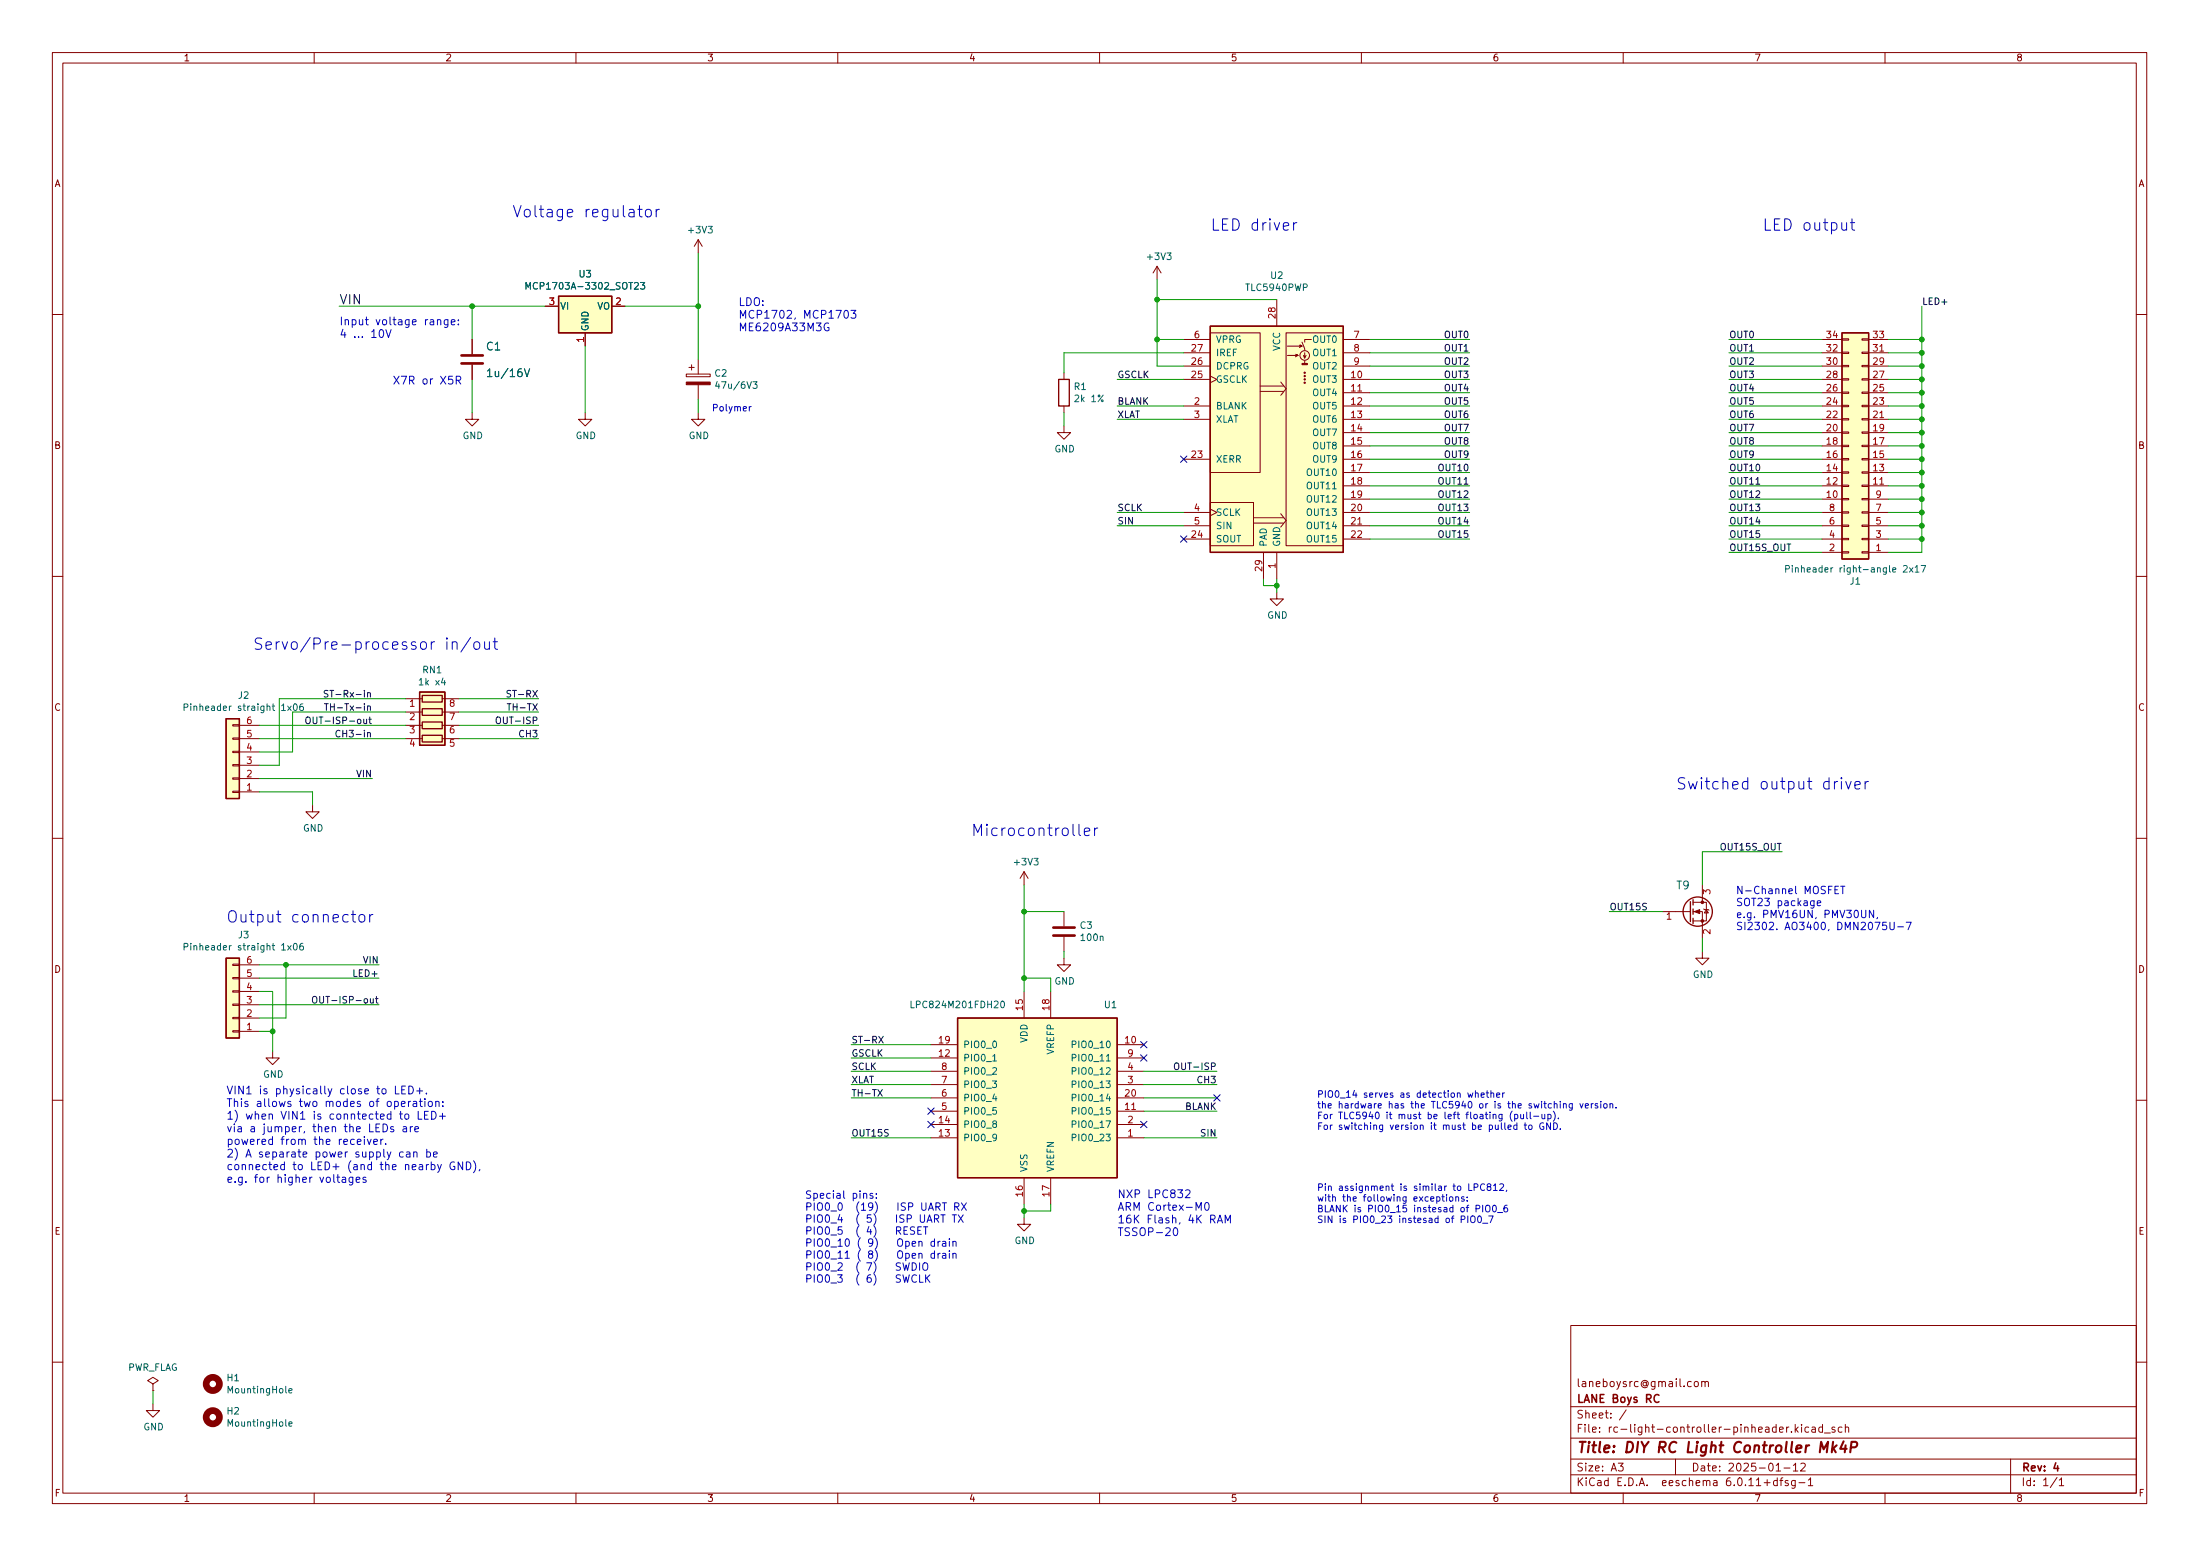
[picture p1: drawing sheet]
<svg xmlns="http://www.w3.org/2000/svg" width="420mm" height="297mm" viewBox="0 0 420 297" stroke-linecap="round" stroke-linejoin="round" font-family="sans-serif">
<g fill="none" stroke="#840000" stroke-width=".19">
<path d="M10 10h400v277h-400zM12 12h396v273h-396zM60 10v2M110 10v2M160 10v2M210 10v2M260 10v2M310 10v2M360 10v2M104.1 58.5h2.6M116.8 58.5h2.6M133.3 45.8l-.7 1.2"/>
<path d="M133.3 45.8v2.5M133.3 45.8l.8 1.2M221 50.8l-.8 1.3M221 50.8v2.6M221 50.8l.7 1.3M243.8 57.2v5.1M10 60h2M90.2 78.8v1.2h1.2l-1.2 1.3-1.3-1.3h1.3M90.2 64.8v2.8M90.2 69.6v2.8M111.8 78.8v1.2h1.2l-1.2 1.3-1.3-1.3h1.3M111.8 63.5v2.6"/>
<path d="M131.1 71.4h4.5v.5h-4.5zM131.6 70.1h1M132.1 69.6v1M133.3 78.8v1.2h1.3l-1.3 1.3-1.2-1.3h1.2M133.3 68.6v2.8M133.3 73.4v2.8M203.2 71.2v1.2M203.2 77.5v1.3M226.1 72.4h5M226.1 77.5h5M226.1 69.9h5M226.1 67.3h5"/>
<path d="M226.1 64.8h5M231.1 63.5h9.6v26.7h-9.6zM231.1 71.8l1.3 .6-1.3 .7M240.7 73.7h4.4M240.7 74.7h4.4M244.6 72.9l1 1.3-1 1.3M245.6 63.5h10.9v40.7h-10.9zM245.9 67.9h2l-.5-.3 .5 .3-.5 .2M245.9 66.1h2.8l-.5-.3 .5 .3-.5 .2M248.7 65.3l.5 1.5M249.2 67.3v1.1l-.3-.5M249.2 68.9v.5"/>
<path d="M249.4 67.9l-.2 .5M250.4 64.8h-1.2v.5M256.5 72.4h5.1M256.5 75h5.1M256.5 77.5h5.1M256.5 69.9h5.1M256.5 67.3h5.1M256.5 64.8h5.1M348 72.4h3.8M348 75h3.8M348 77.5h3.8M348 69.9h3.8"/>
<path d="M348 67.3h3.8M348 64.8h3.8M351.8 64.7h1.3v.2h-1.3zM351.8 67.2h1.3v.3h-1.3zM351.8 69.8h1.3v.2h-1.3zM351.8 72.3h1.3v.3h-1.3zM351.8 74.8h1.3v.3h-1.3zM351.8 77.4h1.3v.2h-1.3zM351.8 79.9h1.3v.3h-1.3zM355.6 64.7h1.3v.2h-1.3zM355.6 67.2h1.3v.3h-1.3zM355.6 69.8h1.3v.2h-1.3z"/>
<path d="M355.6 72.3h1.3v.3h-1.3zM355.6 74.8h1.3v.3h-1.3zM355.6 77.4h1.3v.2h-1.3zM355.6 79.9h1.3v.3h-1.3zM356.9 72.4h3.8M356.9 75h3.8M356.9 77.5h3.8M356.9 69.9h3.8M356.9 67.3h3.8M356.9 64.8h3.8M408 60h2M203.2 81.3v1.3h1.3l-1.3 1.3-1.3-1.3h1.3"/>
<path d="M226.1 80h5M226.1 87.7h5M226.1 97.8h5M231.1 95.9h8.3v8.3h-8.3zM231.1 97.2l1.3 .6-1.3 .7M239.5 98.8h5.6M239.5 99.9h5.6M244.6 98.1l1 1.3-1 1.2M256.5 80h5.1M256.5 82.6h5.1M256.5 85.1h5.1M256.5 87.7h5.1"/>
<path d="M256.5 90.2h5.1M256.5 92.7h5.1M256.5 95.3h5.1M256.5 97.8h5.1M348 80h3.8M348 82.6h3.8M348 85.1h3.8M348 87.7h3.8M348 90.2h3.8M348 92.7h3.8M348 95.3h3.8M348 97.8h3.8"/>
<path d="M351.8 82.5h1.3v.2h-1.3zM351.8 85h1.3v.3h-1.3zM351.8 87.5h1.3v.3h-1.3zM351.8 90.1h1.3v.2h-1.3zM351.8 92.6h1.3v.3h-1.3zM351.8 95.2h1.3v.2h-1.3zM351.8 97.7h1.3v.3h-1.3zM355.6 82.5h1.3v.2h-1.3zM355.6 85h1.3v.3h-1.3zM355.6 87.5h1.3v.3h-1.3zM355.6 90.1h1.3v.2h-1.3zM355.6 92.6h1.3v.3h-1.3z"/>
<path d="M355.6 95.2h1.3v.2h-1.3zM355.6 97.7h1.3v.3h-1.3zM356.9 80h3.8M356.9 82.6h3.8M356.9 85.1h3.8M356.9 87.7h3.8M356.9 90.2h3.8M356.9 92.7h3.8M356.9 95.3h3.8M356.9 97.8h3.8M10 110h2M226.1 100.4h5"/>
<path d="M226.1 102.9h5M241.3 105.4v5.1M243.8 113.1v1.2h1.3l-1.3 1.3-1.2-1.3h1.2M243.8 105.4v5.1M256.5 100.4h5.1M256.5 102.9h5.1M348 100.4h3.8M348 102.9h3.8M348 105.4h3.8M351.8 100.2h1.3v.3h-1.3zM351.8 102.8h1.3v.2h-1.3zM351.8 105.3h1.3v.3h-1.3z"/>
<path d="M355.6 100.2h1.3v.3h-1.3zM355.6 102.8h1.3v.2h-1.3zM355.6 105.3h1.3v.3h-1.3zM356.9 100.4h3.8M356.9 102.9h3.8M356.9 105.4h3.8M408 110h2M44.4 138.3h1.3v.3h-1.3zM45.7 138.5h3.8M77.5 133.4h3.1M77.5 135.9h3.1M77.5 138.5h3.1"/>
<path d="M84.5 133.4h3.1M84.5 135.9h3.1M84.5 138.5h3.1M44.4 140.9h1.3v.2h-1.3zM44.4 143.4h1.3v.3h-1.3zM44.4 146h1.3v.2h-1.3zM44.4 148.5h1.3v.3h-1.3zM44.4 151h1.3v.3h-1.3zM45.7 141h3.8M45.7 151.2h3.8M45.7 148.6h3.8M45.7 146.1h3.8"/>
<path d="M45.7 143.5h3.8M59.7 153.7v1.3h1.3l-1.3 1.2-1.3-1.2h1.3M77.5 141h3.1M84.5 141h3.1M10 160h2M195.6 166.4l-.8 1.3M195.6 166.4v2.5M195.6 166.4l.7 1.3M203.2 174v2.8M203.2 178.9v2.7M317.5 174h5.3M323.3 174h1.8v5.1"/>
<path d="M323.3 172.2h2.6v3.6h-2.6M325.1 168.9v3.3M325.4 173.5l1 .3M325.9 173.6l.4 .7h-.8zM408 160h2M44.4 184.1h1.3v.2h-1.3zM44.4 186.6h1.3v.3h-1.3zM44.4 189.1h1.3v.3h-1.3zM44.4 191.7h1.3v.2h-1.3zM44.4 194.2h1.3v.3h-1.3zM44.4 196.8h1.3v.2h-1.3zM45.7 196.9h3.8"/>
<path d="M45.7 194.3h3.8M45.7 191.8h3.8M45.7 189.3h3.8M45.7 186.7h3.8M45.7 184.2h3.8M177.8 199.4h5.1M195.6 189.3v5M200.7 189.3v5M203.2 182.9v1.3h1.3l-1.3 1.3-1.3-1.3h1.3M213.4 199.4h5M325.1 181.6v1.3h1.3l-1.3 1.3-1.3-1.3h1.3M10 210h2"/>
<path d="M52.1 200.7v1.3h1.2l-1.2 1.2-1.3-1.2h1.3M177.8 217.2h5.1M177.8 212.1h5.1M177.8 202h5.1M177.8 214.7h5.1M177.8 209.6h5.1M177.8 207h5.1M177.8 204.5h5.1M213.4 217.2h5M213.4 212.1h5M213.4 202h5M213.4 214.7h5"/>
<path d="M213.4 209.6h5M213.4 207h5M213.4 204.5h5M408 210h2M195.6 232.4v1.3h1.2l-1.2 1.3-1.3-1.3h1.3M195.6 224.8v5.1M200.7 224.8v5.1M300 253h108v32h-108zM10 260h2M29.2 264.2l1-.6-1-.7-1 .7 1 .6v1.3M29.2 265.5h.1M29.2 268v1.3h1.3l-1.3 1.2-1.3-1.2h1.3"/>
<path d="M300 278.5h108M300 274.5h108M300 268.5h108M305.5 273.3v.1M305.5 272.5v.1M307.6 270.6v.1M307.6 269.8v.1M310.6 269.1l-1.3 2M320 278.5v3M323.7 263.8l.4-.1 .3 .3v.4l-.3 .3-.4-.1-.1-.2zM325 263.9l.2-.2 .4 .1v.9M325 263.7v1"/>
<path d="M325.6 263.9l.3-.2 .3 .1 .1 .9M342.5 279.7l.4-.4v1.5M343 272.8l.4 .6M343.4 272.4l-.5 .6M343.9 279.5l.6-.2 .2 .2 .1 .2-1 1.1h1M344.1 271.9v.2M344.1 272.4v1M345.4 272.5l-.4-.1-.3 .3 .2 .6h.5M346.1 272.5h.5l.1 .9M346.7 272.8h-.5a.29 .29 0 0 0-.2 .3 .29 .29 0 0 0 .2 .3l.5-.1M348.1 272.5l-.5-.1-.2 .3 .1 .6h.6M348.1 271.9v1.5"/>
<path d="M348.4 273.6h1.2M350.4 272.5l-.3-.1-.2 .2v.2l.5 .2v.3h-.5M351.8 272.5l-.4-.1-.3 .3 .1 .6h.6M352.4 272.6l.2-.2 .4 .1 .1 .9M352.4 271.9v1.5M384 278.5v6.5M408 260h2M60 285v2M110 285v2M160 285v2M210 285v2M260 285v2"/>
<path d="M300 281.5h108M310 285v2M327.3 282.7h.6v.9M327.9 283h-.5a.29 .29 0 0 0-.2 .3 .29 .29 0 0 0 .2 .3l.5-.1M340.7 280.2h1.2M342.5 280.8h.9M343.6 283h1.1M345.4 282.5l.4-.4v1.5M345.4 283.6h.8M360 285v2M393.3 282.5l.4-.4v1.5M393.3 283.6h.8"/>
<circle cx="249.2" cy="67.9" r=".91"/>
</g>
<path d="M332.5 275.4a.88 .88 0 0 0-1 0 .88 .88 0 0 0-.3 1 .69 .69 0 0 0 .3 .8 .69 .69 0 0 0 .8-.1M347.5 277.2l.3-2 .5 1.5 .8-1.5-.2 2" fill="none" stroke="#840000" stroke-width=".4"/>
<g fill="#ffffc2" stroke="#ffffc2" stroke-width=".19">
<path d="M80.1 132.1h4.9v10.2h-4.9z"/>
<path d="M106.7 56.6h10.1v6.9h-10.1z"/>
<path d="M43.2 137.2h2.5v15.2h-2.5z"/>
<path d="M231.1 62.3h25.4v43.1h-25.4z"/>
<path d="M182.9 194.3h30.5v30.5h-30.5z"/>
<path d="M351.8 63.5h5.1v43.2h-5.1z"/>
<path d="M43.2 182.9h2.5v15.3h-2.5z"/>
</g>
<g fill="none" stroke="#840000" stroke-width=".25">
<path d="M106.7 56.6h10.1v6.9h-10.1zM202.2 72.4h2v5.1h-2zM231.1 62.3h25.4v43.1h-25.4zM351.8 63.5h5.1v43.2h-5.1zM43.2 137.2h2.5v15.2h-2.5zM80.1 132.1h4.9v10.2h-4.9zM80.6 132.8h3.9v1.2h-3.9zM80.6 135.3h3.9v1.3h-3.9zM80.6 137.8h3.9v1.3h-3.9zM80.6 140.4h3.9v1.2h-3.9zM322.8 172.1v3.8M323.3 171.7v1.1"/>
<path d="M323.3 173.5v1M323.3 175.3v1M43.2 182.9h2.5v15.3h-2.5zM182.9 194.3h30.5v30.5h-30.5z"/>
<circle cx="324.2" cy="174" r="2.79"/>
</g>
<g fill="none" stroke="#a90000" stroke-width=".19">
<path d="M259.3 74.7h.7M359 79.7h.7M359 67h.7M359 92.4h.7M259.3 100.1h.7M78.3 138.7h.8l-.4 .4 .3 .2v.5l-.1 .1-.6-.1M78.4 133.9l.3-.3v1.3M78.4 136.2l.5-.1 .2 .4-.8 .9h.8M85.9 136.1h.9l-.6 1.3M86.2 134.1l-.2-.2 .1-.2 .1-.1h.4l.1 .4-.6 .2-.1 .2 .1 .3 .1 .2 .4-.1 .1-.2v-.2l-.2-.3M86.6 138.7h-.4a.85 .85 0 0 0 0 1.2l.5-.1v-.4l-.2-.3-.4 .1-.1 .2M78.7 141.1l-.3 .9h.8"/>
<path d="M86.7 141.2h-.6l-.1 .6 .2-.1h.4l.1 .2v.4l-.2 .2-.5-.2M318.4 174.6l.4-.4v1.3M325.3 170.6v-.7l.5 .4 .1-.4h.6l.1 .2-.1 .5M326.6 177.5v.8l-.9-.8-.4 .2 .1 .5M216.1 211.8h.8"/>
</g>
<g fill="none" stroke="#840000" stroke-width="1.3">
<circle cx="40.6" cy="264.2" r="1.27"/>
<circle cx="40.6" cy="270.5" r="1.27"/>
</g>
<g fill="none" stroke="#006464" stroke-width=".19">
<path d="M120.1 53.9h.7M121.2 54l.5-.1 .2 .4-.8 .9h.8M122.3 53.9h.8l-.4 .5 .4 .1v.6l-.2 .1-.6-.1M135.2 43.2h.8l-.4 .5 .4 .1v.6l-.2 .1-.6-.1M222.9 48.3h.8l-.5 .5 .4 .1v.5l-.2 .2-.5-.2M248.9 54.9l.6-.1 .1-.2v-.3l-.7-.1v1.3M100.2 70.4l.5 1.5 .5-1.5M142.7 72.9l.4 1.2 .4-1.2M143.8 72.9h.8l-.4 .5 .3 .1v.5l-.2 .1-.5-.1M349.7 108.4v.8M350 108.4l-.3 .2M360.3 108.4v1l-.3 .2h-.3"/>
<path d="M360.3 108.4h-.4l-.2 .2 .1 .6h.5M360.9 108v1l.1 .2M361.5 108.8l.6-.1-.1-.3h-.4l-.1 .2v.6h.5M43.8 134.8v.8M44.2 134.8l-.4 .2M52 134.8h.5M52.2 134.4v1.1l.3 .1M197.5 163.9h.8l-.5 .4 .4 .2v.5l-.2 .1-.5-.1M210.1 178.8l.2-.1 .3 .1 .1 .8M43.8 180.5v.9M44.2 180.5l-.4 .3M52 180.5h.5"/>
<path d="M52.2 180.1v1.1l.3 .2M189.9 191.2l.5-.1 .2 .4-.8 .9h.8M191.2 191.2l.2-.1a.68 .68 0 0 1 .4 .6 .68 .68 0 0 1-.4 .7l-.3-.5zM211.5 198.8l.1-.1a.68 .68 0 0 1 .4 .7 .68 .68 0 0 1-.4 .6 .84 .84 0 0 1-.1-1.2zM189.6 202.5h.7M211.2 216.5h.8l-.4 .5 .4 .1v.6l-.2 .1-.6-.1M211.2 214h.9l-.6 1.2M211.2 206.4h.8l-.4 .4 .4 .2v.5l-.2 .1-.6-.1M211.3 203.9l.5-.1 .2 .4-.8 .9h.8M211.3 201.6l.4-.3v1.2M211.3 202.5h.7M211.6 208.8l-.3 .9h.8"/>
<path d="M212 211.4h-.6l-.1 .6 .2-.1 .4 .1 .1 .2v.4l-.2 .1-.5-.1M54.6 264.6v1.1l.1 .2M54.6 271v1.1l.1 .2M55.2 265.5l.6-.1-.1-.3h-.3l-.2 .1v.7h.5M55.2 271.8l.6-.1-.1-.2-.3-.1-.2 .2v.6h.5"/>
</g>
<path d="M88.1 69.4h4.1M88.1 67.9h4.1M201.2 178.6h4M201.2 177.1h4" fill="none" stroke="#840000" stroke-width=".51"/>
<g fill="#840000" stroke="#840000" stroke-width=".19">
<path d="M248.7 69.4h1v.2h-1z"/>
<path d="M131.1 72.9h4.5v.5h-4.5z"/>
<path d="M323.6 174l1-.4v.8z"/>
<circle cx="249.2" cy="73.1" r=".13"/>
<circle cx="249.2" cy="72.4" r=".13"/>
<circle cx="249.2" cy="71.8" r=".13"/>
<circle cx="249.2" cy="71.2" r=".13"/>
<circle cx="325.1" cy="175.8" r=".25"/>
<circle cx="325.1" cy="172.2" r=".25"/>
</g>
<g fill="none" stroke="#0f0f0f" stroke-width=".19">
<path d="M68.3 137.4l.2-.1 .4 .1v.5l-.1 .2h-.3l-.2-.1zM69.5 137.3v.8h.3l.2-.1M69.6 131.8v.1M69.6 134.3v.2M69.6 132.2v.9M69.6 134.8v.8M70 137.3v.8M70.2 132.3l.2-.1 .3 .1v.8M70.2 134.9l.2-.1h.3v.8M70.2 140l.2-.2 .3 .1v.8M70.2 132.2v.9M70.2 134.8v.8"/>
<path d="M70.2 139.8v.9M70.4 137.3h.5M70.6 136.9v1.1l.3 .1M101.8 134.3l.8 1.3M101.8 131.8l.8 1.3M101.8 137.5h.6l.2-.2-.1-.3-.7-.1v1.2M102.6 134.3l-.8 1.3M102.6 131.8l-.8 1.3M69.6 190.8l.2-.2 .3 .2 .1 .4-.1 .2-.3 .1-.2-.1zM70.7 190.6l.1 .8 .3 .1 .2-.1M71.3 190.6v.9M71.7 190.6h.5"/>
<path d="M71.9 190.2v1.1l.3 .2M167.8 197.8l.9 1.3M168.7 197.8l-.9 1.3M167.7 208l.8 1.3M168.5 208l-.8 1.3M231.4 203.6l.6-.1 .1-.2-.1-.3-.6-.1v1.3"/>
</g>
<g fill="none" stroke="#0000c2" stroke-width=".19">
<path d="M125.3 40v1.4M125.9 40a.55 .55 0 0 0-.6 .4M108.4 40.7l1-.2-.1-.4-.6-.1-.3 .3 .1 1 .2 .1 .6-.1M162.5 59.2h1l-.5 .6 .4 .2v.6l-.2 .1-.7-.1M247.7 42.5a.55 .55 0 0 0-.7 .4M353.4 42.5h.8M353.7 41.8v1.8l.1 .2 .4 .1M69.8 61h.5M70 60.5v1.3l.3 .2M78.8 61.5l.7-.1-.1-.3-.4-.1-.2 .2v.7h.6M87.5 61.9v.1M87.5 61.1v.1"/>
<path d="M143.1 77.6v.9M143.5 77.6l-.4 .3M151.9 60.7l-.1 .3M158.2 61.7a.7 .7 0 0 0-.8 .7 .7 .7 0 0 0 .8 .7l.1-.6h-.3M77.6 122.6l-.5-.1-.3 .3 .1 .3 .7 .2 .1 .2-.1 .3-.2 .2-.6-.2M79.4 122.6l-.5-.1-.3 .3 .1 .3 .7 .2 .1 .2-.1 .3-.2 .2-.6-.2M80.4 122.7a.59 .59 0 0 1 .6-.2 .59 .59 0 0 1 .4 .4v.6a.59 .59 0 0 1-.5 .5 .59 .59 0 0 1-.6-.5zM82.4 122.5v1.5M83 122.5a.55 .55 0 0 0-.6 .4M92.5 122.5l.1 1.3a.59 .59 0 0 0 .9-.1M93.5 122.5v1.5M94.2 122.5h.8"/>
<path d="M94.5 121.8v1.8l.1 .2 .4 .2M206.1 157.4v1.8l.3 .3M207.1 158.8l1-.2-.1-.4-.6-.1-.3 .3 .1 1 .2 .1 .6-.1M209 158.1v1.4M209.7 158.1l-.5 .1-.2 .3M333.8 149.3l-.6-.1-.4 .4v.6l.2 .3 .2 .1 .6-.1M333.8 148.5v2.1M345.2 149.2h.8M345.5 148.5v1.8l.1 .2 .4 .1M356.8 149.2a.55 .55 0 0 0-.6 .4M52.8 174.6h.8M53.1 173.9v1.8l.1 .2 .4 .1"/>
<path d="M70.6 174.6v1.4M71.2 174.6a.55 .55 0 0 0-.6 .4M339.3 177.3v.2M341.6 170.1l.7-.1-.1-.3h-.4l-.2 .2 .1 .6h.5M342.9 169.2v1.2l.2 .2M347.1 172.4l.6-.1v-.3l-.4-.1-.2 .3v.6h.6M349.3 177.4l-.1 .3M364.1 176.1h.9l-.6 1.4M52 217.6l-.4-.1-.3 .3 .2 .6h.5M52 217v1.5M55.5 210.3l-.3-.1-.2 .3v.2l.5 .1v.4h-.5M58.2 216l-.2 .3"/>
<path d="M62.7 207.8l.3 1M63.4 207.8l-.5 1.4-.2 .1M73.7 218.3v.2M74.7 212.7h-.5l-.3 .2 .2 .7h.6M74.7 212.2v1.5M84.6 211.1v.1M84.6 210.3v.2M258.7 208.2l-.3 .9h.8M263.2 211.1l.6-.1v-.3h-.4l-.2 .2 .1 .6h.5M264.1 214.8v1l-.3 .2h-.3M264.1 214.8h-.4l-.3 .2 .2 .6h.5M271.3 214.9l.1-.1h.3l.1 .8"/>
<path d="M278.3 208.8l.2-.2 .3 .1 .1 .8M280 212.7h.4M284.4 214.8h.4l.2 .2-.1 .6h-.5M284.4 214.8v1.2M285.5 210.3v.1M285.5 210.7v.8M286.6 210.7h-.3l-.2 .2v.1l.5 .2v.3h-.5M287.9 210.7h.5M288.1 210.3v1l.3 .2M288.8 212.1a1.46 1.46 0 0 0 0 2M291.1 214.8h.5M291.3 214.3v1.1l.3 .2"/>
<path d="M292.1 214.8h.3l.2 .2v.4l-.2 .2h-.3l-.2-.2zM292.5 210.7h-.3l-.2 .2 .1 .1 .4 .2v.3h-.5M294.8 214.4a.59 .59 0 0 0-.8 .6 .59 .59 0 0 0 .8 .6v-.5h-.2M296.7 212.1a1.46 1.46 0 0 1 0 2M297.6 213.5v.1M301.7 210.7l.3 .8 .3-.8M54.3 222.4l-.4-.1-.3 .3 .1 .6h.6M54.3 221.8v1.5M57.9 220.4l.7-.1-.1-.3-.4-.1-.2 .2 .1 .7h.5M59.6 224.7l-.3 .1-.1 .2M69.9 224.8l-.4-.1-.2 .2 .1 .2 .5 .2v.3h-.6M161.1 227.3v1.3l.2 .2"/>
<path d="M161.4 239.2l.4-.4v1.4M161.5 236.6l.2-.1a.76 .76 0 0 1 .5 .7 .76 .76 0 0 1-.5 .7l-.2-.1-.1-.4zM167.4 228.6v.2M167.4 227.9v.1M175.8 231.9v1.2l.2 .2h.4l.2-.2v-1.2M224.2 234.5l.2-.1a.8 .8 0 0 1 .5 .7 .8 .8 0 0 1-.5 .8l-.2-.2-.1-.4zM225.4 233.4l-.2 .3M230.2 229.7l.2-.1a.8 .8 0 0 1 .5 .7 .8 .8 0 0 1-.5 .8l-.2-.2-.1-.4zM264.7 226.5l.2-.1 .3 .1 .1 .8M265.7 226.4h.5M265.9 226v1.1l.3 .2M268.5 228.5v1l-.2 .2h-.3"/>
<path d="M268.5 228.5h-.3l-.3 .2 .1 .5h.5M274.6 232.6l-.3-.1-.3 .3 .2 .5h.4M274.6 232.1v1.3M276.3 226.4l-.4 .3M277.5 230.6l-.4-.1-.2 .2 .1 .6h.5M277.5 230.1v1.3M279.6 228.5h-.3l-.2 .1 .1 .2 .4 .1v.3h-.5M280.2 229.2v.1M280.2 228.5v.1M161.4 240.2h.8"/>
</g>
<g fill="none" stroke="#009600" stroke-width=".19">
<path d="M64.8 58.5h39.3M90.2 58.5v6.3M119.4 58.5h13.9M133.3 48.3v20.3M221 53.4v16.5h5.1M221 57.2h22.8M367 58.5v46.9h-6.3M90.2 72.4v6.4M111.8 66.1v12.7M133.3 76.2v2.6M203.2 78.8v2.5M213.4 77.5h12.7"/>
<path d="M213.4 72.4h12.7M221 64.8h5.1M226.1 67.3h-22.9v3.9M261.6 69.9h19.1M261.6 77.5h19.1M261.6 67.3h19.1M261.6 64.8h19.1M261.6 72.4h19.1M261.6 75h19.1M330.2 69.9h17.8M330.2 77.5h17.8M330.2 67.3h17.8"/>
<path d="M330.2 64.8h17.8M330.2 72.4h17.8M330.2 75h17.8M360.7 69.9h6.3M360.7 77.5h6.3M360.7 67.3h6.3M360.7 64.8h6.3M360.7 72.4h6.3M360.7 75h6.3M213.4 80h12.7M213.4 97.8h12.7M261.6 87.7h19.1"/>
<path d="M261.6 85.1h19.1M261.6 80h19.1M261.6 82.6h19.1M261.6 95.3h19.1M261.6 90.2h19.1M261.6 92.7h19.1M261.6 97.8h19.1M330.2 87.7h17.8M330.2 85.1h17.8M330.2 80h17.8M330.2 82.6h17.8M330.2 95.3h17.8"/>
<path d="M330.2 90.2h17.8M330.2 92.7h17.8M330.2 97.8h17.8M360.7 87.7h6.3M360.7 85.1h6.3M360.7 80h6.3M360.7 82.6h6.3M360.7 95.3h6.3M360.7 90.2h6.3M360.7 92.7h6.3M360.7 97.8h6.3M213.4 100.4h12.7"/>
<path d="M241.3 110.5v1.3h2.5M243.8 110.5v2.6M261.6 102.9h19.1M261.6 100.4h19.1M330.2 105.4h17.8M330.2 102.9h17.8M330.2 100.4h17.8M360.7 102.9h6.3M360.7 100.4h6.3M49.5 138.5h28M77.5 133.4h-24.2v12.7h-3.8M77.5 135.9h-21.6v7.6h-6.4"/>
<path d="M87.6 133.4h15.3M87.6 135.9h15.3M87.6 138.5h15.3M49.5 151.2h10.2v2.5M49.5 141h28M49.5 148.6h21.6M87.6 141h15.3M195.6 174h7.6M195.6 168.9v20.4M307.3 174h10.2M325.1 179.1v2.5M340.4 162.6h-15.3v6.3"/>
<path d="M49.5 186.7h22.9M49.5 191.8h22.9M49.5 189.3h2.6v11.4M49.5 196.9h2.6M49.5 184.2h22.9M54.6 184.2v10.1h-5.1M162.6 199.4h15.2M195.6 186.7h5.1v2.6M203.2 181.6v1.3M162.6 207h15.2M162.6 204.5h15.2M162.6 209.6h15.2"/>
<path d="M162.6 217.2h15.2M162.6 202h15.2M218.4 207h14M218.4 204.5h14M218.4 209.6h14M218.4 217.2h14M218.4 212.1h14M195.6 229.9v2.5M200.7 229.9v1.3h-5.1M29.2 265.5v2.5"/>
</g>
<g fill="none" stroke="#000084" stroke-width=".19">
<path d="M225.5 87.1l1.2 1.2M226.7 87.1l-1.2 1.2M225.5 102.3l1.2 1.2M226.7 102.3l-1.2 1.2M217.8 198.8l1.2 1.2M219 198.8l-1.2 1.2M177.2 211.5l1.2 1.2M177.2 214.1l1.2 1.2M178.4 211.5l-1.2 1.2M178.4 214.1l-1.2 1.2M217.8 201.4l1.2 1.2M217.8 214.1l1.2 1.2"/>
<path d="M219 201.4l-1.2 1.2M219 214.1l-1.2 1.2M231.8 209l1.2 1.2M233 209l-1.2 1.2"/>
</g>
<g fill="#009600" stroke="#009600" stroke-width=".19">
<circle cx="52.1" cy="196.9" r=".46"/>
<circle cx="54.6" cy="184.2" r=".46"/>
<circle cx="90.2" cy="58.5" r=".46"/>
<circle cx="133.3" cy="58.5" r=".46"/>
<circle cx="195.6" cy="231.2" r=".46"/>
<circle cx="195.6" cy="174" r=".46"/>
<circle cx="195.6" cy="186.7" r=".46"/>
<circle cx="367" cy="97.8" r=".46"/>
<circle cx="367" cy="102.9" r=".46"/>
<circle cx="367" cy="100.4" r=".46"/>
<circle cx="367" cy="95.3" r=".46"/>
<circle cx="367" cy="92.7" r=".46"/>
<circle cx="243.8" cy="111.8" r=".46"/>
<circle cx="367" cy="82.6" r=".46"/>
<circle cx="367" cy="80" r=".46"/>
<circle cx="367" cy="87.7" r=".46"/>
<circle cx="367" cy="85.1" r=".46"/>
<circle cx="367" cy="90.2" r=".46"/>
<circle cx="367" cy="69.9" r=".46"/>
<circle cx="367" cy="72.4" r=".46"/>
<circle cx="367" cy="75" r=".46"/>
<circle cx="367" cy="77.5" r=".46"/>
<circle cx="367" cy="67.3" r=".46"/>
<circle cx="367" cy="64.8" r=".46"/>
<circle cx="221" cy="64.8" r=".46"/>
<circle cx="221" cy="57.2" r=".46"/>
</g>
<g font-size="3" fill="#0000c2">
<text x="97.8" y="41.5">Voltage</text>
<text x="111.5" y="41.5">regulator</text>
<text x="231.1" y="44">LED driver</text>
<text x="336.5" y="44">LED output</text>
<text x="48.3" y="124.1">Servo/Pre-processor</text>
<text x="84.9" y="124.1">in/out</text>
<text x="320" y="150.7">Switched</text>
<text x="336" y="150.7">output</text>
<text x="348.1" y="150.7">driver</text>
<text x="185.4" y="159.6">Microcontroller</text>
<text x="43.2" y="176.1">Output</text>
<text x="55.6" y="176.1">connector</text>
</g>
<g font-size="2.8" fill="#840000">
<text x="301" y="277.9">Title:</text>
<text x="310.2" y="277.9">DIY RC Light</text>
<text x="332" y="277.9">Controller</text>
<text x="348.8" y="277.9">Mk4P</text>
</g>
<text font-size="2.5" fill="#0f0f0f" x="64.8" y="58.1">VIN</text>
<g font-size="2.1" fill="#0000c2">
<text x="141" y="58.4">LDO:</text>
<text x="64.8" y="62.1">Input</text>
<text x="64.8" y="64.5">4</text>
<text x="67.5" y="64.5">...</text>
<text x="70.9" y="64.5">10V</text>
<text x="71.7" y="62.1">voltage</text>
<text x="81.1" y="62.1">range:</text>
<text x="141" y="60.8">MCP1702,</text>
<text x="141" y="63.2">ME6209A33M3G</text>
<text x="153.4" y="60.8">MCP1703</text>
<text x="74.9" y="73.4">X7R</text>
<text x="80.6" y="73.4">or</text>
<text x="84.2" y="73.4">X5R</text>
<text x="43.2" y="208.9">VIN1</text>
<text x="49.5" y="208.9">is</text>
<text x="52.7" y="208.9">physically</text>
<text x="65.1" y="208.9">close</text>
<text x="72.3" y="208.9">to</text>
<text x="75.8" y="208.9">LED+.</text>
<text x="43.2" y="211.3">This</text>
<text x="43.2" y="213.7">1)</text>
<text x="46.9" y="213.7">when</text>
<text x="48.9" y="211.3">allows</text>
<text x="53.8" y="213.7">VIN1</text>
<text x="57.3" y="211.3">two</text>
<text x="60.1" y="213.7">is</text>
<text x="62.3" y="211.3">modes</text>
<text x="63.3" y="213.7">conntected</text>
<text x="70.8" y="211.3">of</text>
<text x="74.3" y="211.3">operation:</text>
<text x="76.8" y="213.7">to</text>
<text x="80.3" y="213.7">LED+</text>
<text x="43.2" y="216.1">via</text>
<text x="43.2" y="218.6">powered</text>
<text x="43.2" y="221">2)</text>
<text x="46.9" y="221">A separate</text>
<text x="47.7" y="216.1">a</text>
<text x="50.3" y="216.1">jumper,</text>
<text x="53.6" y="218.6">from</text>
<text x="60" y="216.1">then</text>
<text x="60" y="218.6">the</text>
<text x="60.4" y="221">power</text>
<text x="64.8" y="218.6">receiver.</text>
<text x="66.1" y="216.1">the</text>
<text x="68.2" y="221">supply</text>
<text x="70.9" y="216.1">LEDs</text>
<text x="76.7" y="221">can</text>
<text x="77.5" y="216.1">are</text>
<text x="82" y="221">be</text>
<text x="43.2" y="223.4">connected</text>
<text x="43.2" y="225.8">e.g.</text>
<text x="48.5" y="225.8">for</text>
<text x="53" y="225.8">higher</text>
<text x="55.9" y="223.4">to</text>
<text x="59.4" y="223.4">LED+</text>
<text x="61.3" y="225.8">voltages</text>
<text x="66.6" y="223.4">(and</text>
<text x="73" y="223.4">the</text>
<text x="77.8" y="223.4">nearby</text>
<text x="86.5" y="223.4">GND),</text>
<text x="213.4" y="228.7">NXP</text>
<text x="213.4" y="231.1">ARM Cortex-M0</text>
<text x="213.4" y="233.5">16K</text>
<text x="219" y="233.5">Flash,</text>
<text x="219.1" y="228.7">LPC832</text>
<text x="227" y="233.5">4K</text>
<text x="231.2" y="233.5">RAM</text>
<text x="213.4" y="235.9">TSSOP-20</text>
</g>
<g font-size="2.1" fill="#006464">
<text x="92.7" y="67.3">C1</text>
<text x="92.7" y="72.4">1u/16V</text>
<text x="320.1" y="170.2">T9</text>
</g>
<g font-size="2.1" fill="#840000">
<text x="301" y="268.2">LANE Boys</text>
<text x="301" y="265.2">laneboysrc@gmail.com</text>
<text x="314.5" y="268.2">RC</text>
<text x="301" y="273.9">File:</text>
<text x="301" y="271.2">Sheet:</text>
<text x="307.4" y="273.9">rc-light-controller-pinheader.kicad_sch</text>
<text x="301" y="281.3">Size:</text>
<text x="307.6" y="281.3">A3</text>
<text x="323" y="281.3">Date:</text>
<text x="330" y="281.3">2025-01-12</text>
<text x="386" y="281.3">Rev:</text>
<text x="392.1" y="281.3">4</text>
<text x="301" y="284.1">KiCad</text>
<text x="308.7" y="284.1">E.D.A.</text>
<text x="317.6" y="284.1">eeschema</text>
<text x="330" y="284.1">6.0.11+dfsg-1</text>
<text x="386" y="284.1">Id:</text>
<text x="390.1" y="284.1">1/1</text>
</g>
<g font-size="2" fill="#0000c2">
<text x="331.5" y="170.7">N-Channel</text>
<text x="331.5" y="173">SOT23</text>
<text x="339.3" y="173">package</text>
<text x="344.5" y="170.7">MOSFET</text>
<text x="331.5" y="175.3">e.g.</text>
<text x="331.5" y="177.5">SI2302.</text>
<text x="336.6" y="175.3">PMV16UN,</text>
<text x="340.8" y="177.5">AO3400,</text>
<text x="348.4" y="175.3">PMV30UN,</text>
<text x="350.9" y="177.5">DMN2075U-7</text>
<text x="153.7" y="228.8">Special</text>
<text x="153.7" y="231.1">PIO0_0</text>
<text x="153.7" y="233.4">PIO0_4</text>
<text x="162.7" y="228.8">pins:</text>
<text x="163.5" y="231.1">(19)</text>
<text x="163.5" y="233.4">(</text>
<text x="165.7" y="233.4">5)</text>
<text x="171.7" y="233.4">ISP</text>
<text x="171.8" y="231.1">ISP</text>
<text x="176.4" y="233.4">UART TX</text>
<text x="176.5" y="231.1">UART RX</text>
<text x="153.7" y="235.7">PIO0_5</text>
<text x="153.7" y="238">PIO0_10</text>
<text x="163.5" y="235.7">(</text>
<text x="163.6" y="238">(</text>
<text x="165.7" y="235.7">4)</text>
<text x="165.8" y="238">9)</text>
<text x="171.7" y="235.7">RESET</text>
<text x="171.8" y="238">Open</text>
<text x="178.4" y="238">drain</text>
<text x="153.7" y="240.3">PIO0_11</text>
<text x="153.7" y="242.6">PIO0_2</text>
<text x="153.7" y="244.9">PIO0_3</text>
<text x="163.5" y="242.6">(</text>
<text x="163.5" y="244.9">(</text>
<text x="163.6" y="240.3">(</text>
<text x="165.7" y="242.6">7)</text>
<text x="165.7" y="244.9">6)</text>
<text x="165.8" y="240.3">8)</text>
<text x="171.7" y="242.6">SWDIO</text>
<text x="171.7" y="244.9">SWCLK</text>
<text x="171.8" y="240.3">Open</text>
<text x="178.4" y="240.3">drain</text>
</g>
<g font-size="1.8" fill="#840000">
<text x="35" y="12.1">1</text>
<text x="85" y="12.1">2</text>
<text x="135" y="12.1">3</text>
<text x="185" y="12.1">4</text>
<text x="235" y="12.1">5</text>
<text x="285" y="12.1">6</text>
<text x="335" y="12.1">7</text>
<text x="385" y="12.1">8</text>
<text x="10.4" y="36.1">A</text>
<text x="408.4" y="36.1">A</text>
<text x="10.3" y="86.1">B</text>
<text x="408.3" y="86.1">B</text>
<text x="10.3" y="136.1">C</text>
<text x="408.3" y="136.1">C</text>
<text x="10.3" y="186.1">D</text>
<text x="408.3" y="186.1">D</text>
<text x="10.3" y="236.1">E</text>
<text x="408.3" y="236.1">E</text>
<text x="10.4" y="286.1">F</text>
<text x="35" y="287.1">1</text>
<text x="85" y="287.1">2</text>
<text x="135" y="287.1">3</text>
<text x="185" y="287.1">4</text>
<text x="235" y="287.1">5</text>
<text x="285" y="287.1">6</text>
<text x="335" y="287.1">7</text>
<text x="385" y="287.1">8</text>
<text x="408.4" y="286.1">F</text>
</g>
<g font-size="1.8" fill="#006464">
<text x="131.1" y="44.9">+3V3</text>
<text x="110.4" y="53.3">U3</text>
<text x="218.7" y="50">+3V3</text>
<text x="242.5" y="53.6">U2</text>
<text x="100.1" y="55.6">MCP1703A-3302_SOT23</text>
<text x="106.9" y="59.5">VI</text>
<text x="114" y="59.5">VO</text>
<text x="237.7" y="55.9">TLC5940PWP</text>
<text x="112.8" y="63.3" transform="rotate(-90 112.8 63.3)">GND</text>
<text x="232.2" y="65.8">VPRG</text>
<text x="250.5" y="65.8">OUT0</text>
<text x="232.2" y="70.9">DCPRG</text>
<text x="232.2" y="68.4">IREF</text>
<text x="244.9" y="67.1" transform="rotate(-90 244.9 67.1)">VCC</text>
<text x="250.5" y="68.4">OUT1</text>
<text x="250.5" y="70.9">OUT2</text>
<text x="136.4" y="72.3">C2</text>
<text x="136.4" y="74.6">47u/6V3</text>
<text x="205" y="74.8">R1</text>
<text x="205" y="77.1">2k</text>
<text x="208.3" y="77.1">1%</text>
<text x="232.2" y="73.4">GSCLK</text>
<text x="250.5" y="73.4">OUT3</text>
<text x="250.5" y="76">OUT4</text>
<text x="232.2" y="78.5">BLANK</text>
<text x="232.2" y="81.1">XLAT</text>
<text x="250.5" y="78.5">OUT5</text>
<text x="250.5" y="81.1">OUT6</text>
<text x="250.5" y="83.6">OUT7</text>
<text x="88.3" y="84.2">GND</text>
<text x="109.9" y="84.2">GND</text>
<text x="131.5" y="84.2">GND</text>
<text x="201.3" y="86.7">GND</text>
<text x="232.2" y="88.7">XERR</text>
<text x="250.5" y="86.1">OUT8</text>
<text x="250.5" y="88.7">OUT9</text>
<text x="249.3" y="91.2">OUT10</text>
<text x="249.3" y="93.8">OUT11</text>
<text x="232.2" y="98.8">SCLK</text>
<text x="232.2" y="101.4">SIN</text>
<text x="249.3" y="96.3">OUT12</text>
<text x="249.3" y="98.8">OUT13</text>
<text x="249.3" y="101.4">OUT14</text>
<text x="232.2" y="103.9">SOUT</text>
<text x="242.3" y="104.4" transform="rotate(-90 242.3 104.4)">PAD</text>
<text x="244.9" y="104.4" transform="rotate(-90 244.9 104.4)">GND</text>
<text x="249.3" y="103.9">OUT15</text>
<text x="340.6" y="109.7">Pinheader</text>
<text x="351.2" y="109.7">right-angle</text>
<text x="353.2" y="112">J1</text>
<text x="363.5" y="109.7">2x17</text>
<text x="242" y="118.5">GND</text>
<text x="79.8" y="131.2">1k</text>
<text x="80.6" y="128.9">RN1</text>
<text x="83.1" y="131.2">x4</text>
<text x="34.8" y="136.1">Pinheader</text>
<text x="45.3" y="136.1">straight</text>
<text x="45.4" y="133.8">J2</text>
<text x="53.8" y="136.1">1x06</text>
<text x="57.8" y="159.1">GND</text>
<text x="193.3" y="165.6">+3V3</text>
<text x="45.4" y="179.5">J3</text>
<text x="206.1" y="177.7">C3</text>
<text x="34.8" y="181.8">Pinheader</text>
<text x="45.3" y="181.8">straight</text>
<text x="53.8" y="181.8">1x06</text>
<text x="206.1" y="180">100n</text>
<text x="201.3" y="188.3">GND</text>
<text x="323.2" y="187.1">GND</text>
<text x="173.6" y="192.8">LPC824M201FDH20</text>
<text x="210.7" y="192.8">U1</text>
<text x="183.9" y="203">PIO0_1</text>
<text x="183.9" y="200.4">PIO0_0</text>
<text x="196.6" y="199.1" transform="rotate(-90 196.6 199.1)">VDD</text>
<text x="201.7" y="201.4" transform="rotate(-90 201.7 201.4)">VREFP</text>
<text x="204.4" y="200.4">PIO0_10</text>
<text x="204.4" y="203">PIO0_11</text>
<text x="50.2" y="206.1">GND</text>
<text x="183.9" y="208.1">PIO0_3</text>
<text x="183.9" y="205.5">PIO0_2</text>
<text x="204.4" y="208.1">PIO0_13</text>
<text x="204.4" y="205.5">PIO0_12</text>
<text x="183.9" y="215.7">PIO0_8</text>
<text x="183.9" y="213.1">PIO0_5</text>
<text x="183.9" y="210.6">PIO0_4</text>
<text x="204.4" y="213.1">PIO0_15</text>
<text x="204.4" y="215.7">PIO0_17</text>
<text x="204.4" y="210.6">PIO0_14</text>
<text x="183.9" y="218.2">PIO0_9</text>
<text x="204.4" y="218.2">PIO0_23</text>
<text x="196.6" y="223.8" transform="rotate(-90 196.6 223.8)">VSS</text>
<text x="201.7" y="223.8" transform="rotate(-90 201.7 223.8)">VREFN</text>
<text x="193.7" y="237.9">GND</text>
<text x="24.4" y="262.1">PWR_FLAG</text>
<text x="43.2" y="264.1">H1</text>
<text x="43.2" y="266.4">MountingHole</text>
<text x="27.3" y="273.4">GND</text>
<text x="43.2" y="270.4">H2</text>
<text x="43.2" y="272.7">MountingHole</text>
</g>
<g font-size="1.8" fill="#a90000">
<text x="104.7" y="58.2">3</text>
<text x="117.4" y="58.2">2</text>
<text x="111.5" y="65.5" transform="rotate(-90 111.5 65.5)">1</text>
<text x="227.9" y="64.6">6</text>
<text x="243.6" y="61" transform="rotate(-90 243.6 61)">28</text>
<text x="258.4" y="64.6">7</text>
<text x="348.6" y="64.6">34</text>
<text x="357.5" y="64.6">33</text>
<text x="227.3" y="69.6">26</text>
<text x="227.3" y="67.1">27</text>
<text x="258.4" y="67.1">8</text>
<text x="258.4" y="69.6">9</text>
<text x="348.6" y="69.6">30</text>
<text x="348.6" y="67.1">32</text>
<text x="357.5" y="69.6">29</text>
<text x="357.5" y="67.1">31</text>
<text x="227.3" y="72.2">25</text>
<text x="227.9" y="77.3">2</text>
<text x="257.8" y="72.2">10</text>
<text x="257.8" y="74.7">11</text>
<text x="257.8" y="77.3">12</text>
<text x="348.6" y="77.3">24</text>
<text x="348.6" y="74.7">26</text>
<text x="348.6" y="72.2">28</text>
<text x="357.5" y="77.3">23</text>
<text x="357.5" y="74.7">25</text>
<text x="357.5" y="72.2">27</text>
<text x="227.9" y="79.8">3</text>
<text x="257.8" y="79.8">13</text>
<text x="257.8" y="82.3">14</text>
<text x="348.6" y="82.3">20</text>
<text x="348.6" y="79.8">22</text>
<text x="357.5" y="82.3">19</text>
<text x="357.5" y="79.8">21</text>
<text x="227.3" y="87.4">23</text>
<text x="257.8" y="84.9">15</text>
<text x="257.8" y="87.4">16</text>
<text x="257.8" y="90">17</text>
<text x="348.6" y="90">14</text>
<text x="348.6" y="87.4">16</text>
<text x="348.6" y="84.9">18</text>
<text x="357.5" y="90">13</text>
<text x="357.5" y="87.4">15</text>
<text x="357.5" y="84.9">17</text>
<text x="257.8" y="92.5">18</text>
<text x="257.8" y="95">19</text>
<text x="348.6" y="95">10</text>
<text x="348.6" y="92.5">12</text>
<text x="357.5" y="92.5">11</text>
<text x="358.1" y="95">9</text>
<text x="227.9" y="97.6">4</text>
<text x="227.9" y="100.1">5</text>
<text x="257.8" y="97.6">20</text>
<text x="257.8" y="100.1">21</text>
<text x="349.2" y="100.1">6</text>
<text x="349.2" y="97.6">8</text>
<text x="358.1" y="100.1">5</text>
<text x="358.1" y="97.6">7</text>
<text x="227.3" y="102.7">24</text>
<text x="257.8" y="102.7">22</text>
<text x="349.2" y="105.2">2</text>
<text x="349.2" y="102.7">4</text>
<text x="358.1" y="105.2">1</text>
<text x="358.1" y="102.7">3</text>
<text x="241" y="109.3" transform="rotate(-90 241 109.3)">29</text>
<text x="243.6" y="108.7" transform="rotate(-90 243.6 108.7)">1</text>
<text x="78.1" y="135.7">1</text>
<text x="46.9" y="143.3">4</text>
<text x="46.9" y="140.8">5</text>
<text x="46.9" y="138.2">6</text>
<text x="78.1" y="143.3">4</text>
<text x="46.9" y="148.4">2</text>
<text x="46.9" y="145.8">3</text>
<text x="46.9" y="150.9">1</text>
<text x="318.1" y="176.3">1</text>
<text x="46.9" y="183.9">6</text>
<text x="46.9" y="191.6">3</text>
<text x="46.9" y="189">4</text>
<text x="46.9" y="186.5">5</text>
<text x="46.9" y="196.6">1</text>
<text x="46.9" y="194.1">2</text>
<text x="195.3" y="193.1" transform="rotate(-90 195.3 193.1)">15</text>
<text x="200.4" y="193.1" transform="rotate(-90 200.4 193.1)">18</text>
<text x="179.1" y="201.7">12</text>
<text x="179.1" y="199.2">19</text>
<text x="214.6" y="199.2">10</text>
<text x="215.2" y="201.7">9</text>
<text x="179.7" y="209.3">6</text>
<text x="179.7" y="206.8">7</text>
<text x="179.7" y="204.3">8</text>
<text x="214.6" y="209.3">20</text>
<text x="215.2" y="206.8">3</text>
<text x="215.2" y="204.3">4</text>
<text x="179.1" y="214.4">14</text>
<text x="179.7" y="211.9">5</text>
<text x="214.6" y="211.9">11</text>
<text x="215.2" y="214.4">2</text>
<text x="179.1" y="217">13</text>
<text x="215.2" y="217">1</text>
<text x="195.3" y="228.7" transform="rotate(-90 195.3 228.7)">16</text>
<text x="200.4" y="228.7" transform="rotate(-90 200.4 228.7)">17</text>
</g>
<g font-size="1.8" fill="#0f0f0f">
<text x="367" y="58.2">LED+</text>
<text x="275.7" y="64.5">OUT0</text>
<text x="330.2" y="64.5">OUT0</text>
<text x="275.7" y="69.6">OUT2</text>
<text x="275.7" y="67.1">OUT1</text>
<text x="330.2" y="67.1">OUT1</text>
<text x="330.2" y="69.6">OUT2</text>
<text x="213.4" y="72.2">GSCLK</text>
<text x="213.4" y="77.2">BLANK</text>
<text x="275.7" y="74.7">OUT4</text>
<text x="275.7" y="72.2">OUT3</text>
<text x="275.7" y="77.2">OUT5</text>
<text x="330.2" y="77.2">OUT5</text>
<text x="330.2" y="72.2">OUT3</text>
<text x="330.2" y="74.7">OUT4</text>
<text x="213.4" y="79.8">XLAT</text>
<text x="275.7" y="79.8">OUT6</text>
<text x="275.7" y="82.3">OUT7</text>
<text x="330.2" y="82.3">OUT7</text>
<text x="330.2" y="79.8">OUT6</text>
<text x="274.5" y="89.9">OUT10</text>
<text x="275.7" y="84.9">OUT8</text>
<text x="275.7" y="87.4">OUT9</text>
<text x="330.2" y="89.9">OUT10</text>
<text x="330.2" y="84.9">OUT8</text>
<text x="330.2" y="87.4">OUT9</text>
<text x="274.5" y="95">OUT12</text>
<text x="274.5" y="92.5">OUT11</text>
<text x="330.2" y="95">OUT12</text>
<text x="330.2" y="92.5">OUT11</text>
<text x="213.4" y="100.1">SIN</text>
<text x="213.4" y="97.6">SCLK</text>
<text x="274.5" y="100.1">OUT14</text>
<text x="274.5" y="97.6">OUT13</text>
<text x="330.2" y="100.1">OUT14</text>
<text x="330.2" y="97.6">OUT13</text>
<text x="274.5" y="102.6">OUT15</text>
<text x="330.2" y="105.2">OUT15S_OUT</text>
<text x="330.2" y="102.6">OUT15</text>
<text x="61.6" y="133.1">ST-Rx-in</text>
<text x="61.8" y="135.7">TH-Tx-in</text>
<text x="96.5" y="133.1">ST-RX</text>
<text x="96.7" y="135.7">TH-TX</text>
<text x="58.1" y="138.2">OUT-ISP-out</text>
<text x="63.8" y="140.7">CH3-in</text>
<text x="94.4" y="138.2">OUT-ISP</text>
<text x="98.9" y="140.7">CH3</text>
<text x="67.9" y="148.4">VIN</text>
<text x="328.4" y="162.3">OUT15S_OUT</text>
<text x="307.3" y="173.8">OUT15S</text>
<text x="69.2" y="183.9">VIN</text>
<text x="59.4" y="191.5">OUT-ISP-out</text>
<text x="67.2" y="186.5">LED+</text>
<text x="162.6" y="201.7">GSCLK</text>
<text x="162.6" y="199.2">ST-RX</text>
<text x="162.6" y="206.8">XLAT</text>
<text x="162.6" y="209.3">TH-TX</text>
<text x="162.6" y="204.2">SCLK</text>
<text x="224" y="204.2">OUT-ISP</text>
<text x="228.4" y="206.8">CH3</text>
<text x="226.3" y="211.9">BLANK</text>
<text x="162.6" y="216.9">OUT15S</text>
<text x="229.1" y="216.9">SIN</text>
</g>
<g font-size="1.8" fill="#0000c2">
<text x="135.9" y="78.5">Polymer</text>
<text x="251.5" y="209.5">PIO0_14</text>
<text x="260.4" y="209.5">serves</text>
<text x="267.5" y="209.5">as</text>
<text x="270.8" y="209.5">detection</text>
<text x="280.7" y="209.5">whether</text>
<text x="251.5" y="211.6">the</text>
<text x="251.5" y="213.6">For</text>
<text x="251.5" y="215.7">For</text>
<text x="255.5" y="211.6">hardware</text>
<text x="255.6" y="213.6">TLC5940</text>
<text x="255.6" y="215.7">switching</text>
<text x="264.8" y="213.6">it</text>
<text x="265.3" y="211.6">has</text>
<text x="265.6" y="215.7">version</text>
<text x="267.3" y="213.6">must</text>
<text x="269.7" y="211.6">the</text>
<text x="273" y="213.6">be</text>
<text x="273.4" y="215.7">it</text>
<text x="273.8" y="211.6">TLC5940</text>
<text x="275.9" y="215.7">must</text>
<text x="276.4" y="213.6">left</text>
<text x="280.7" y="213.6">floating</text>
<text x="281.6" y="215.7">be</text>
<text x="283" y="211.6">or</text>
<text x="285" y="215.7">pulled</text>
<text x="288.8" y="211.6">the</text>
<text x="289.1" y="213.6">(pull-up).</text>
<text x="292.9" y="211.6">switching</text>
<text x="295" y="215.7">GND.</text>
<text x="302.8" y="211.6">version.</text>
<text x="251.5" y="227.3">Pin</text>
<text x="255.6" y="227.3">assignment</text>
<text x="267.5" y="227.3">is</text>
<text x="270.2" y="227.3">similar</text>
<text x="277.9" y="227.3">to</text>
<text x="280.9" y="227.3">LPC812,</text>
<text x="251.5" y="229.4">with</text>
<text x="251.5" y="231.4">BLANK</text>
<text x="251.5" y="233.5">SIN</text>
<text x="255.7" y="233.5">is</text>
<text x="256.4" y="229.4">the</text>
<text x="258.5" y="233.5">PIO0_23</text>
<text x="258.6" y="231.4">is</text>
<text x="260.5" y="229.4">following</text>
<text x="261.3" y="231.4">PIO0_15</text>
<text x="267.4" y="233.5">instesad</text>
<text x="270.2" y="229.4">exceptions:</text>
<text x="270.2" y="231.4">instesad</text>
<text x="276.4" y="233.5">of</text>
<text x="279.3" y="231.4">of</text>
<text x="279.4" y="233.5">PIO0_7</text>
<text x="282.3" y="231.4">PIO0_6</text>
</g>
</svg>
